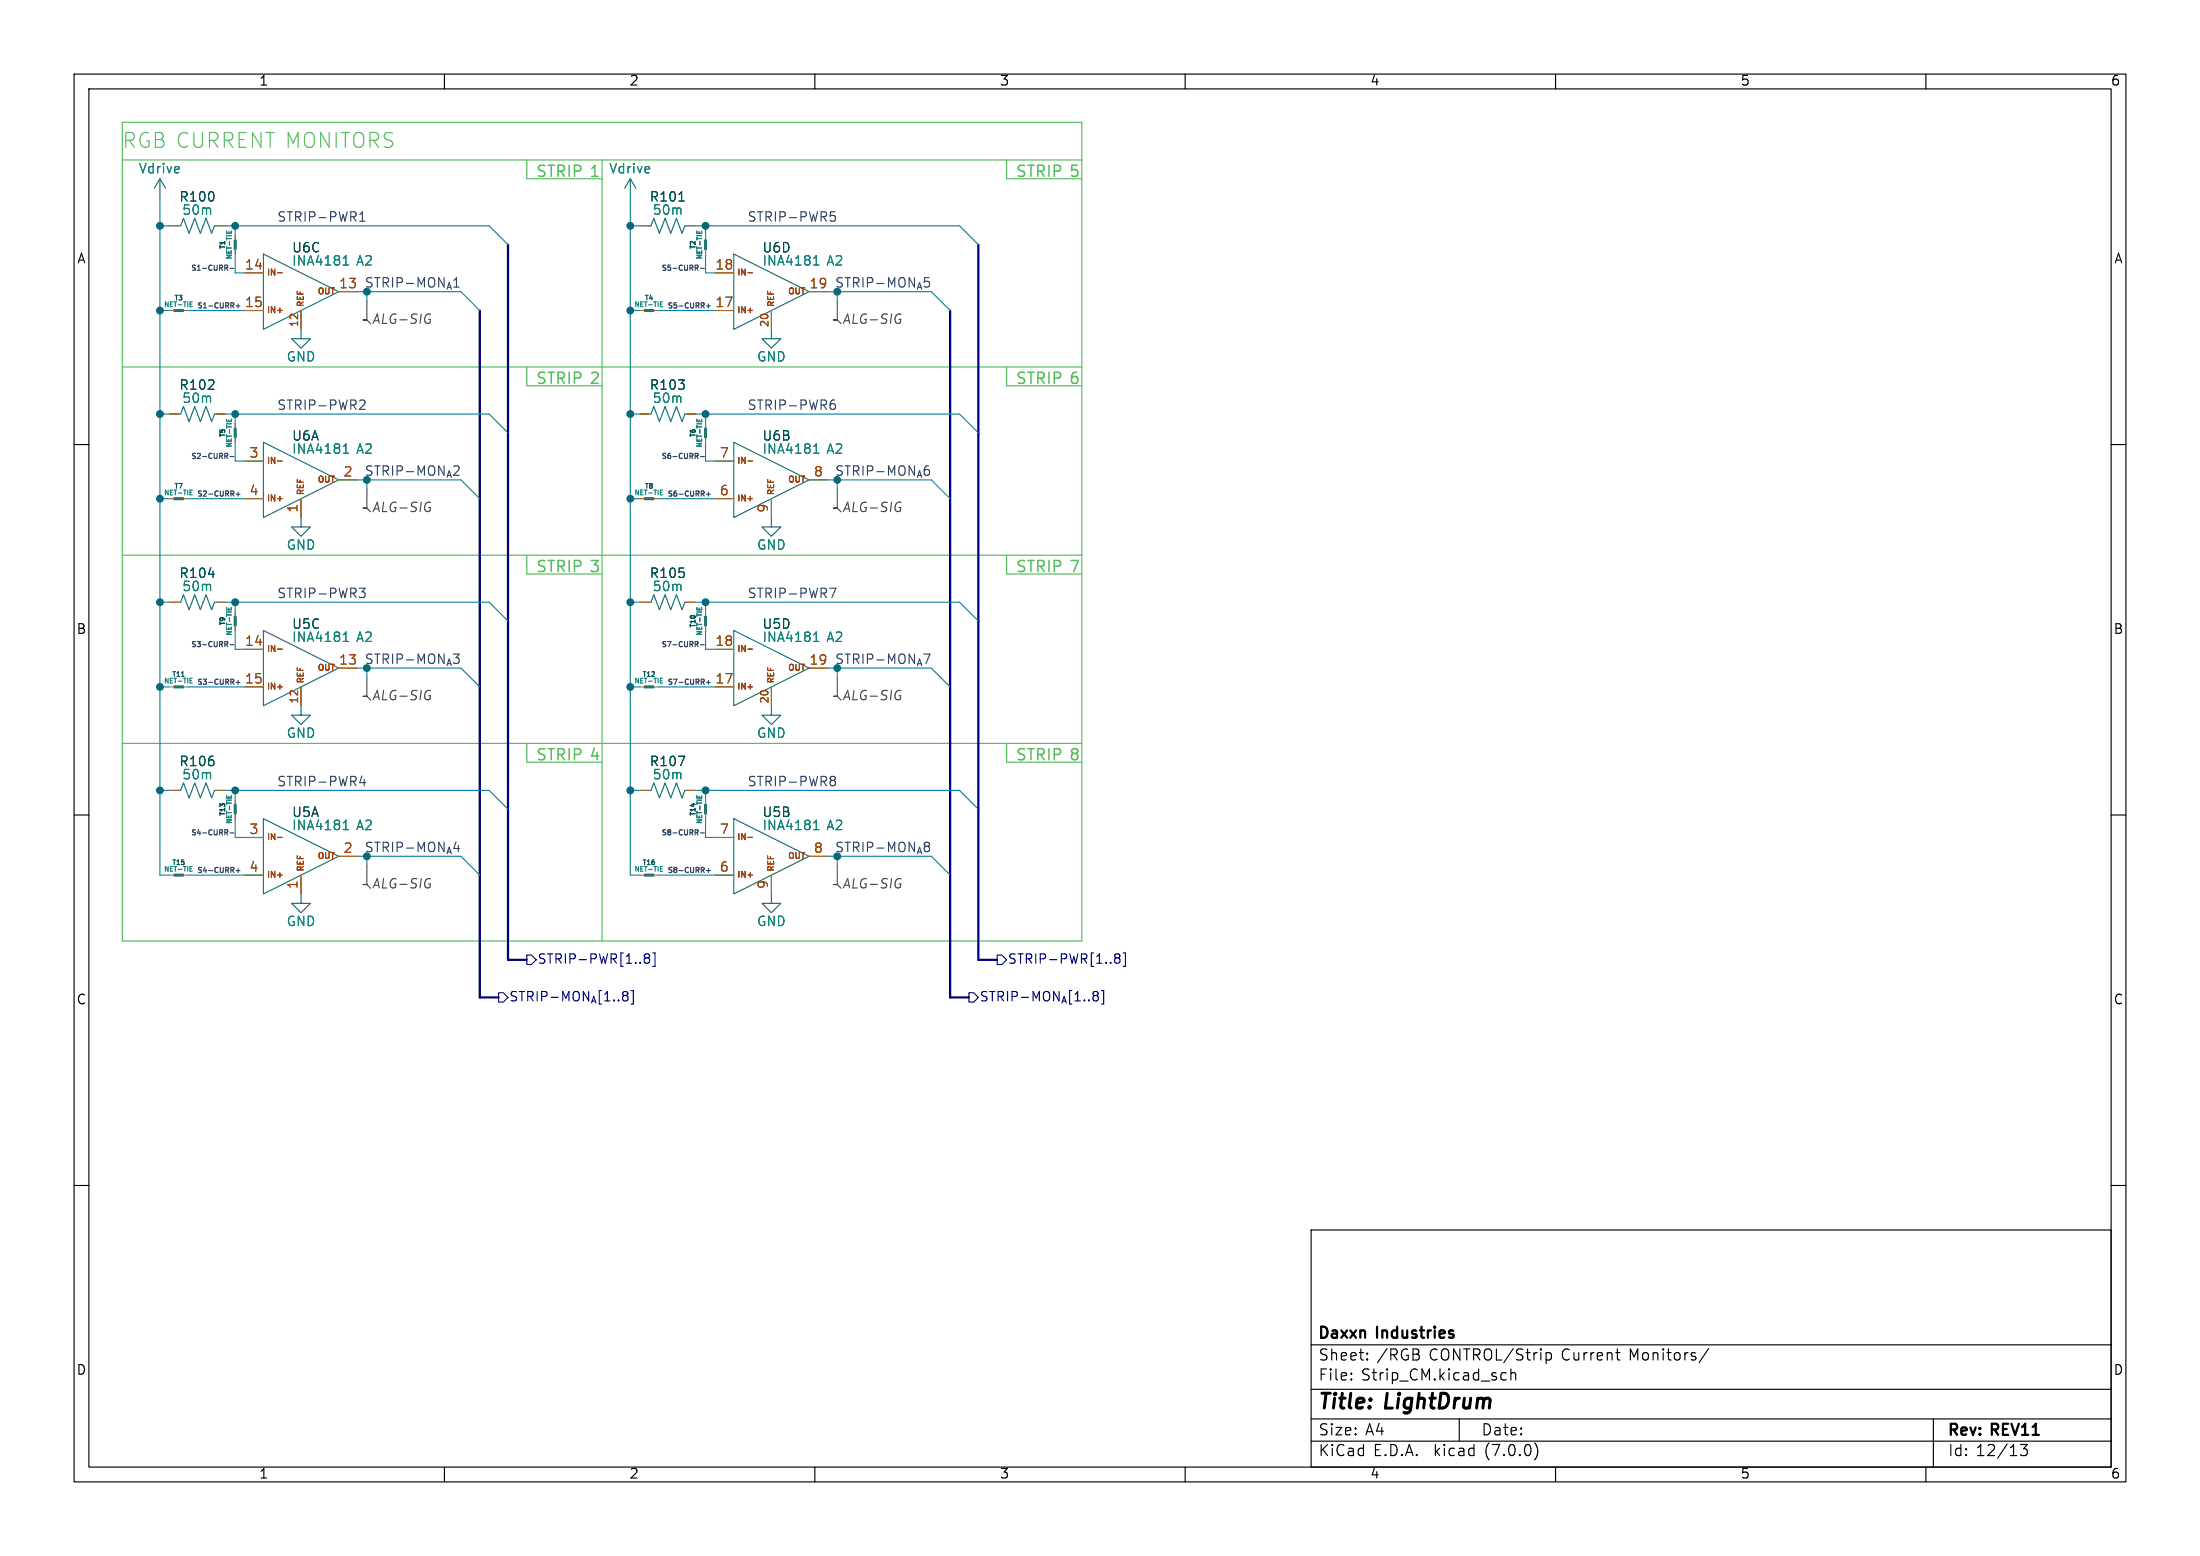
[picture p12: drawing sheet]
<svg xmlns="http://www.w3.org/2000/svg" width="297mm" height="210mm" viewBox="0 0 297 210" stroke-linecap="round" stroke-linejoin="round" font-family="sans-serif">
<g fill="none" stroke="#000" stroke-width=".15">
<path d="M10 10h277v190h-277zM12 12h273v186h-273zM60 10v2M110 10v2M160 10v2M210 10v2M260 10v2M10 60h2M285 60h2M10 110h2M285 110h2M10 160h2"/>
<path d="M285 160h2M177 166h108v32h-108zM60 198v2M110 198v2M160 198v2M177 194.5h108M177 191.5h108M177 187.5h108M177 181.5h108M182.4 186.1l.1 .1-.1 .1M182.4 185.3l.1 .1-.1 .1M184.6 183.4v.1v.1"/>
<path d="M184.6 182.6v.1v.1M197 191.5v3M202.9 185.3h.4M203.3 186.2l-.4 .1M204 185.4a.37 .37 0 0 1 .6 .1v.8M204 184.8v1.5M207.2 194.7a1.72 1.72 0 0 1 0 2.3M208.7 182.6v1.5M208.7 182.6h.5l.2 .2v.5l-.1 .2-.1 .1-.5-.1M210 198v2M218.1 182.6h.6M218.4 183.5l.3 .1"/>
<path d="M230.7 182l-1.3 1.9M260 198v2M261 191.5v6.5M273.7 195l-.5 .5a.41 .41 0 0 1 .5 .3v.4l-.2 .2-.5 .1-.2-.2"/>
</g>
<g fill="#187164" stroke="#187164" stroke-width=".15">
<path d="M87 67.2h1.3v.2h-1.3z"/>
<path d="M95.1 83.2h.3v1.3h-.3z"/>
<path d="M23.5 92.6h1.3v.2h-1.3z"/>
<path d="M87 92.6h1.3v.2h-1.3z"/>
<path d="M31.6 108.6h.3v1.3h-.3z"/>
<path d="M95.1 108.6h.3v1.3h-.3z"/>
<path d="M87 118h1.3v.2h-1.3z"/>
<path d="M23.5 67.2h1.3v.2h-1.3z"/>
<path d="M31.6 57.8h.3v1.3h-.3z"/>
<path d="M31.6 83.2h.3v1.3h-.3z"/>
<path d="M95.1 32.4h.3v1.3h-.3z"/>
<path d="M23.5 118h1.3v.2h-1.3z"/>
<path d="M95.1 57.8h.3v1.3h-.3z"/>
<path d="M23.5 41.8h1.3v.2h-1.3z"/>
<path d="M31.6 32.4h.3v1.3h-.3z"/>
<path d="M87 41.8h1.3v.2h-1.3z"/>
</g>
<g fill="none" stroke="#128875" stroke-width=".15">
<path d="M30.6 31.2v.3M30.9 31.3v.2M31.2 31.2v.3M46.3 35.8h.8M46.5 34.8l.2-.3v1.3M94.1 31.2v.3M94.4 31.3v.2M94.7 31.2v.3M109.8 35.8h.8M110 34.8l.2-.3v1.3M25.7 41h.2M25.7 41.4h.3"/>
<path d="M25.7 40.7h.3M30.6 56.6v.3M30.9 56.7v.2M31.2 56.6v.3M89.2 41h.2M89.2 41.4h.3M89.2 40.7h.3M94.1 56.6v.3M94.4 56.7v.2M94.7 56.6v.3M25.7 66.4h.2M25.7 66.8h.3"/>
<path d="M25.7 66.1h.3M46.3 61.2h.8M46.5 60.2l.2-.3v1.3M89.2 66.4h.2M89.2 66.8h.3M89.2 66.1h.3M109.8 61.2h.8M110 60.2l.2-.3v1.3M25.7 91.8h.2M25.7 92.2h.3M25.7 91.5h.3M30.6 82v.3"/>
<path d="M30.9 82.1v.2M31.2 82v.3M46.3 86.6h.8M46.5 85.6l.2-.3v1.3M89.2 91.8h.2M89.2 92.2h.3M89.2 91.5h.3M94.1 82v.3M94.4 82.1v.2M94.7 82v.3M109.8 86.6h.8M110 85.6l.2-.3v1.3"/>
<path d="M25.7 117.2h.2M25.7 117.6h.3M25.7 116.9h.3M30.6 107.4v.3M30.9 107.5v.2M31.2 107.4v.3M46.3 112h.8M46.5 111l.2-.3v1.3M89.2 117.2h.2M89.2 117.6h.3M89.2 116.9h.3M94.1 107.4v.3"/>
<path d="M94.4 107.5v.2M94.7 107.4v.3M109.8 112h.8M110 111l.2-.3v1.3"/>
</g>
<g fill="none" stroke="#187164" stroke-width=".15">
<path d="M21.6 24.1l-.8 1.3M21.6 24.1v2.6M21.6 24.1l.8 1.3M24.1 30.5h.3l.4-1 .7 2 .8-2 .8 2 .7-2 .8 2 .4-1h.2M35.6 34.3l10.1 5.1-10.1 5.1zM85.1 24.1l-.8 1.3M85.1 24.1v2.6M85.1 24.1l.8 1.3M87.6 30.5h.3l.4-1 .7 2 .8-2 .8 2 .7-2 .8 2 .4-1h.2M99.1 34.3l10.1 5.1-10.1 5.1zM24.1 55.9h.3l.4-1 .7 2 .8-2 .8 2 .7-2 .8 2 .4-1h.2M35.6 59.7l10.1 5.1-10.1 5.1z"/>
<path d="M40.6 44.5v1.2h1.3l-1.3 1.3-1.2-1.3h1.2M87.6 55.9h.3l.4-1 .7 2 .8-2 .8 2 .7-2 .8 2 .4-1h.2M99.1 59.7l10.1 5.1-10.1 5.1zM104.1 44.5v1.2h1.3l-1.3 1.3-1.2-1.3h1.2M40.6 69.9v1.2h1.3l-1.3 1.3-1.2-1.3h1.2M104.1 69.9v1.2h1.3l-1.3 1.3-1.2-1.3h1.2M24.1 81.3h.3l.4-1 .7 2 .8-2 .8 2 .7-2 .8 2 .4-1h.2M35.6 85.1l10.1 5.1-10.1 5.1zM40.6 95.3v1.2h1.3l-1.3 1.3-1.2-1.3h1.2M87.6 81.3h.3l.4-1 .7 2 .8-2 .8 2 .7-2 .8 2 .4-1h.2M99.1 85.1l10.1 5.1-10.1 5.1zM104.1 95.3v1.2h1.3l-1.3 1.3-1.2-1.3h1.2"/>
<path d="M24.1 106.7h.3l.4-1 .7 2 .8-2 .8 2 .7-2 .8 2 .4-1h.2M35.6 110.5l10.1 5.1-10.1 5.1zM87.6 106.7h.3l.4-1 .7 2 .8-2 .8 2 .7-2 .8 2 .4-1h.2M99.1 110.5l10.1 5.1-10.1 5.1zM40.6 120.7v1.2h1.3l-1.3 1.3-1.2-1.3h1.2M104.1 120.7v1.2h1.3l-1.3 1.3-1.2-1.3h1.2"/>
</g>
<g fill="none" stroke="#a0a006" stroke-width=".15">
<path d="M22.9 30.5h1.2M29.2 30.5h1.3M33 36.8h2.6M45.7 39.4h2.6M86.4 30.5h1.2M92.7 30.5h1.3M96.5 36.8h2.6M109.2 39.4h2.6M22.9 55.9h1.2M29.2 55.9h1.3M33 41.9h2.6M40.6 41.9v2.6"/>
<path d="M86.4 55.9h1.2M92.7 55.9h1.3M96.5 41.9h2.6M104.1 41.9v2.6M33 67.3h2.6M33 62.2h2.6M40.6 67.3v2.6M45.7 64.8h2.6M96.5 67.3h2.6M96.5 62.2h2.6M104.1 67.3v2.6M109.2 64.8h2.6"/>
<path d="M22.9 81.3h1.2M29.2 81.3h1.3M33 92.7h2.6M33 87.6h2.6M40.6 92.7v2.6M45.7 90.2h2.6M86.4 81.3h1.2M92.7 81.3h1.3M96.5 92.7h2.6M96.5 87.6h2.6M104.1 92.7v2.6M109.2 90.2h2.6"/>
<path d="M22.9 106.7h1.2M29.2 106.7h1.3M33 118.1h2.6M33 113h2.6M40.6 118.1v2.6M45.7 115.6h2.6M86.4 106.7h1.2M92.7 106.7h1.3M96.5 118.1h2.6M96.5 113h2.6M104.1 118.1v2.6M109.2 115.6h2.6"/>
</g>
<path d="M37.5 36.8h.6M101 36.8h.6M37.5 62.2h.6M101 62.2h.6M37.5 87.6h.6M101 87.6h.6M37.5 113h.6M101 113h.6" fill="none" stroke="#b02c04" stroke-width=".15"/>
<path d="M91.7 27.1h.7M24.5 91.3h.4" fill="none" stroke="#005550" stroke-width=".15"/>
<g fill="none" stroke="#484848" stroke-width=".15">
<path d="M49.5 40.6v2.6h-.5h.5l.5 .5M57.9 43.1h.2v.4M58 42.4h.1M113 40.6v2.6h-.5h.5l.5 .5M121.4 43.1h.2v.4M121.5 42.4h.1M49.5 66v2.6h-.5h.5l.5 .5M57.9 68.5h.2v.4M58 67.8h.1M113 66v2.6h-.5h.5l.5 .5M121.4 68.5h.2v.4M121.5 67.8h.1"/>
<path d="M49.5 91.4v2.6h-.5h.5l.5 .5M57.9 93.9h.2v.4M58 93.2h.1M113 91.4v2.6h-.5h.5l.5 .5M121.4 93.9h.2v.4M121.5 93.2h.1M49.5 116.8v2.6h-.5h.5l.5 .5M57.9 119.3h.2v.4M58 118.6h.1M113 116.8v2.6h-.5h.5l.5 .5M121.4 119.3h.2v.4M121.5 118.6h.1"/>
</g>
<path d="M67.3 134h.6l.7 .6-.7 .7h-.6zM71.1 128.9h.7l.6 .6-.6 .7h-.7zM87.2 129.3l-.2-.3 .2-.3h.3l.2 .3-.2 .3M87.2 129.3l-.2 .2v.3l.2 .2h.3l.2-.2v-.3l-.2-.2M87.2 129.3h.3M88.1 128.6h.3v1.8h-.3M130.8 134h.6l.7 .6-.7 .7h-.6zM134.6 128.9h.7l.6 .6-.6 .7h-.7zM150.7 129.3l-.2-.3 .2-.3h.3l.2 .3-.2 .3M150.7 129.3h.3M150.7 129.3l-.2 .2v.3l.2 .2h.3l.2-.2v-.3l-.2-.2M151.6 128.6h.3v1.8h-.3" fill="none" stroke="#000084" stroke-width=".15"/>
<g fill="none" stroke="#2d4364" stroke-width=".15">
<path d="M30.3 35.8h.3l.2 .1-.1 .2-.4 .1M30.5 36.2l.3 .3M31 36.2h.6M48.6 29.9h.7M48.6 28.9l.3-.3v1.3M93.8 35.8h.3l.2 .1-.1 .2-.4 .1M94 36.2l.3 .3M94.5 36.2h.6M112.1 28.6h.6M112.2 29.1h.3l.3 .2-.1 .4-.2 .2h-.3M31.9 41.3h.5M32.1 41v.6"/>
<path d="M48.7 54h.5l.1 .3-.1 .2-.7 .8h.8M95.4 41.3h.5M95.6 41v.6M112.2 54.5h.3l.3 .2v.3l-.1 .2h-.5M112.7 54l-.5 .1M30.3 61.2h.3l.2 .1-.1 .2-.4 .1M30.5 61.6l.3 .3M31 61.6h.6M31.9 66.7h.5M32.1 66.4v.6M48.5 79.4h.8l-.4 .5 .3 .1 .1 .4-.3 .3h-.3M93.8 61.2h.3l.2 .1-.1 .2-.4 .1"/>
<path d="M94 61.6l.3 .3M94.5 61.6h.6M95.4 66.7h.5M95.6 66.4v.6M112 79.4h.8l-.5 1.3M30.3 86.6h.3l.2 .1-.1 .2-.4 .1M30.5 87l.3 .3M31 87h.6M31.9 92.1h.5M32.1 91.8v.6M93.8 86.6h.3l.2 .1-.1 .2-.4 .1M94 87l.3 .3"/>
<path d="M94.5 87h.6M95.4 92.1h.5M95.6 91.8v.6M30.3 112h.3l.2 .1-.1 .2-.4 .1M30.5 112.4l.3 .3M31 112.4h.6M31.9 117.5h.5M32.1 117.2v.6M48.9 104.7l-.3 .9h.7M49.2 105.2v.9M93.8 112h.3l.2 .1-.1 .2-.4 .1M94 112.4l.3 .3"/>
<path d="M94.5 112.4h.6M95.4 117.5h.5M95.6 117.2v.6M112.2 105.3h.1M112.2 104.8h.3l.2 .1 .1 .2-.3 .2M112.3 105.3h.2M112.3 105.3l-.1 .1M112.5 105.3l.3 .3-.1 .3-.2 .2-.3-.1"/>
</g>
<g fill="none" stroke="#4eb955" stroke-width=".15">
<path d="M16.5 16.5h129.5v110.5h-129.5zM16.5 21.6h129.5M71.1 21.6v2.5h10.2M81.3 21.6v105.4M135.9 21.6v2.5h10.1M16.5 49.5h129.5M71.1 49.5v2.6h10.2M135.9 49.5v2.6h10.1M16.5 74.9h129.5M71.1 74.9v2.6h10.2M135.9 74.9v2.6h10.1M16.5 100.3h129.5"/>
<path d="M71.1 100.3v2.6h10.2M135.9 100.3v2.6h10.1"/>
</g>
<path d="M68.6 33v96.5h2.5M132.1 33v96.5h2.5M64.8 41.9v92.7h2.5M128.3 41.9v92.7h2.5" fill="none" stroke="#000084" stroke-width=".3"/>
<g fill="none" stroke="#0b7fb0" stroke-width=".15">
<path d="M21.6 30.5h1.3M21.6 26.7v91.4h1.3M30.5 30.5h35.5l2.6 2.5M31.7 30.5v1.3M31.7 34.3v2.5h1.3M48.3 39.4h13.9l2.6 2.5M49.5 39.4v1.2M85.1 30.5h1.3M85.1 26.7v91.4h1.3M94 30.5h35.5l2.6 2.5M95.2 34.3v2.5h1.3M95.2 30.5v1.3"/>
<path d="M111.8 39.4h13.9l2.6 2.5M113 39.4v1.2M21.6 41.9h1.3M21.6 55.9h1.3M25.4 41.9h7.6M30.5 55.9h35.5l2.6 2.5M31.7 55.9v1.3M31.7 59.7v2.5h1.3M85.1 41.9h1.3M85.1 55.9h1.3M88.9 41.9h7.6M94 55.9h35.5l2.6 2.5"/>
<path d="M95.2 59.7v2.5h1.3M95.2 55.9v1.3M21.6 67.3h1.3M25.4 67.3h7.6M48.3 64.8h13.9l2.6 2.5M49.5 64.8v1.2M85.1 67.3h1.3M88.9 67.3h7.6M111.8 64.8h13.9l2.6 2.5M113 64.8v1.2M21.6 92.7h1.3M21.6 81.3h1.3"/>
<path d="M25.4 92.7h7.6M30.5 81.3h35.5l2.6 2.5M31.7 81.3v1.3M31.7 85.1v2.5h1.3M48.3 90.2h13.9l2.6 2.5M49.5 90.2v1.2M85.1 92.7h1.3M85.1 81.3h1.3M88.9 92.7h7.6M94 81.3h35.5l2.6 2.5M95.2 85.1v2.5h1.3M95.2 81.3v1.3"/>
<path d="M111.8 90.2h13.9l2.6 2.5M113 90.2v1.2M21.6 106.7h1.3M25.4 118.1h7.6M30.5 106.7h35.5l2.6 2.5M31.7 106.7v1.3M31.7 110.5v2.5h1.3M48.3 115.6h13.9l2.6 2.5M49.5 115.6v1.2M85.1 106.7h1.3M88.9 118.1h7.6M94 106.7h35.5l2.6 2.5"/>
<path d="M95.2 110.5v2.5h1.3M95.2 106.7v1.3M111.8 115.6h13.9l2.6 2.5M113 115.6v1.2"/>
</g>
<g fill="#056887" stroke="#056887" stroke-width=".15">
<circle cx="31.7" cy="81.3" r=".46"/>
<circle cx="21.6" cy="81.3" r=".46"/>
<circle cx="21.6" cy="30.5" r=".46"/>
<circle cx="85.1" cy="67.3" r=".46"/>
<circle cx="85.1" cy="41.9" r=".46"/>
<circle cx="21.6" cy="41.9" r=".46"/>
<circle cx="21.6" cy="55.9" r=".46"/>
<circle cx="31.7" cy="55.9" r=".46"/>
<circle cx="21.6" cy="67.3" r=".46"/>
<circle cx="31.7" cy="30.5" r=".46"/>
<circle cx="85.1" cy="30.5" r=".46"/>
<circle cx="95.2" cy="30.5" r=".46"/>
<circle cx="21.6" cy="106.7" r=".46"/>
<circle cx="21.6" cy="92.7" r=".46"/>
<circle cx="31.7" cy="106.7" r=".46"/>
<circle cx="85.1" cy="55.9" r=".46"/>
<circle cx="95.2" cy="55.9" r=".46"/>
<circle cx="85.1" cy="106.7" r=".46"/>
<circle cx="85.1" cy="81.3" r=".46"/>
<circle cx="85.1" cy="92.7" r=".46"/>
<circle cx="95.2" cy="106.7" r=".46"/>
<circle cx="95.2" cy="81.3" r=".46"/>
</g>
<text font-size="2.8" fill="#4eb955" x="16.5" y="20.3">RGB CURRENT MONITORS</text>
<g font-size="2.8">
<text x="178" y="190.8">Title:</text>
<text x="187.1" y="190.8">LightDrum</text>
</g>
<g font-size="2.1" fill="#4eb955">
<text x="72.2" y="24.1">STRIP 1</text>
<text x="137" y="24.1">STRIP 5</text>
<text x="72.2" y="52.1">STRIP 2</text>
<text x="137" y="52.1">STRIP 6</text>
<text x="72.2" y="77.5">STRIP 3</text>
<text x="137" y="77.5">STRIP 7</text>
<text x="72.2" y="102.9">STRIP 4</text>
<text x="137" y="102.9">STRIP 8</text>
</g>
<g font-size="2.1">
<text x="178" y="183.9">Sheet:</text>
<text x="178" y="181.1">Daxxn</text>
<text x="185.9" y="183.9">/RGB</text>
<text x="186" y="181.1">Industries</text>
<text x="193" y="183.9">CONTROL/Strip</text>
<text x="210.9" y="183.9">Current</text>
<text x="220.1" y="183.9">Monitors/</text>
<text x="178" y="186.6">File:</text>
<text x="183.8" y="186.6">Strip_CM.kicad_sch</text>
<text x="178" y="196.8">KiCad</text>
<text x="178" y="194">Size:</text>
<text x="184.3" y="194">A4</text>
<text x="185.4" y="196.8">E.D.A.</text>
<text x="193.7" y="196.8">kicad</text>
<text x="200" y="194">Date:</text>
<text x="200.6" y="196.8">(7.0.0)</text>
<text x="263" y="194.2">Rev:</text>
<text x="263" y="196.8">Id: 12/13</text>
<text x="269" y="194.2">REV11</text>
</g>
<g font-size="1.8">
<text x="35" y="11.8">1</text>
<text x="85" y="11.8">2</text>
<text x="135" y="11.8">3</text>
<text x="185" y="11.8">4</text>
<text x="235" y="11.8">5</text>
<text x="285" y="11.8">6</text>
<text x="10.4" y="35.8">A</text>
<text x="285.4" y="35.8">A</text>
<text x="10.3" y="85.8">B</text>
<text x="285.3" y="85.8">B</text>
<text x="10.3" y="135.8">C</text>
<text x="285.3" y="135.8">C</text>
<text x="10.3" y="185.8">D</text>
<text x="285.3" y="185.8">D</text>
<text x="35" y="199.8">1</text>
<text x="85" y="199.8">2</text>
<text x="135" y="199.8">3</text>
<text x="185" y="199.8">4</text>
<text x="235" y="199.8">5</text>
<text x="285" y="199.8">6</text>
</g>
<g font-size="1.8" fill="#128875">
<text x="18.7" y="23.7">Vdrive</text>
<text x="82.2" y="23.7">Vdrive</text>
<text x="24.6" y="29.3">50m</text>
<text x="88.1" y="29.3">50m</text>
<text x="39.4" y="36.1">INA4181</text>
<text x="48.1" y="36.1">A2</text>
<text x="102.9" y="36.1">INA4181</text>
<text x="111.6" y="36.1">A2</text>
<text x="38.6" y="49.1">GND</text>
<text x="102.1" y="49.1">GND</text>
<text x="24.6" y="54.7">50m</text>
<text x="88.1" y="54.7">50m</text>
<text x="39.4" y="61.5">INA4181</text>
<text x="48.1" y="61.5">A2</text>
<text x="102.9" y="61.5">INA4181</text>
<text x="111.6" y="61.5">A2</text>
<text x="38.6" y="74.5">GND</text>
<text x="102.1" y="74.5">GND</text>
<text x="24.6" y="80.1">50m</text>
<text x="88.1" y="80.1">50m</text>
<text x="39.4" y="86.9">INA4181</text>
<text x="48.1" y="86.9">A2</text>
<text x="102.9" y="86.9">INA4181</text>
<text x="111.6" y="86.9">A2</text>
<text x="38.6" y="99.9">GND</text>
<text x="102.1" y="99.9">GND</text>
<text x="24.6" y="105.5">50m</text>
<text x="88.1" y="105.5">50m</text>
<text x="39.4" y="112.3">INA4181</text>
<text x="48.1" y="112.3">A2</text>
<text x="102.9" y="112.3">INA4181</text>
<text x="111.6" y="112.3">A2</text>
<text x="38.6" y="125.3">GND</text>
<text x="102.1" y="125.3">GND</text>
</g>
<g font-size="1.8" fill="#005550">
<text x="24.2" y="27.5">R100</text>
<text x="87.7" y="27.5">R101</text>
<text x="39.4" y="34.4">U6C</text>
<text x="102.9" y="34.4">U6D</text>
<text x="24.2" y="52.9">R102</text>
<text x="87.7" y="52.9">R103</text>
<text x="39.4" y="59.8">U6A</text>
<text x="102.9" y="59.8">U6B</text>
<text x="24.2" y="78.3">R104</text>
<text x="87.7" y="78.3">R105</text>
<text x="39.4" y="85.2">U5C</text>
<text x="102.9" y="85.2">U5D</text>
<text x="24.2" y="103.7">R106</text>
<text x="87.7" y="103.7">R107</text>
<text x="39.4" y="110.6">U5A</text>
<text x="102.9" y="110.6">U5B</text>
</g>
<g font-size="1.8" fill="#2d4364">
<text x="37.3" y="30.1">STRIP-PWR1</text>
<text x="100.8" y="30.1">STRIP-PWR5</text>
<text x="37.3" y="55.5">STRIP-PWR2</text>
<text x="100.8" y="55.5">STRIP-PWR6</text>
<text x="37.3" y="80.9">STRIP-PWR3</text>
<text x="100.8" y="80.9">STRIP-PWR7</text>
<text x="37.3" y="106.3">STRIP-PWR4</text>
<text x="100.8" y="106.3">STRIP-PWR8</text>
</g>
<g font-size="1.8" fill="#8c5a0a">
<text x="33" y="36.6">14</text>
<text x="33" y="41.7">15</text>
<text x="45.7" y="39.1">13</text>
<text x="96.5" y="41.7">17</text>
<text x="96.5" y="36.6">18</text>
<text x="109.2" y="39.1">19</text>
<text x="33.6" y="62">3</text>
<text x="46.3" y="64.5">2</text>
<text x="97.1" y="62">7</text>
<text x="109.8" y="64.5">8</text>
<text x="33.6" y="67.1">4</text>
<text x="40.4" y="69.2" transform="rotate(-90 40.4 69.2)">1</text>
<text x="97.1" y="67.1">6</text>
<text x="103.9" y="69.2" transform="rotate(-90 103.9 69.2)">9</text>
<text x="33" y="87.4">14</text>
<text x="45.7" y="89.9">13</text>
<text x="96.5" y="87.4">18</text>
<text x="109.2" y="89.9">19</text>
<text x="33" y="92.5">15</text>
<text x="96.5" y="92.5">17</text>
<text x="33.6" y="112.8">3</text>
<text x="97.1" y="112.8">7</text>
<text x="33.6" y="117.9">4</text>
<text x="46.3" y="115.3">2</text>
<text x="97.1" y="117.9">6</text>
<text x="109.8" y="115.3">8</text>
<text x="40.4" y="120" transform="rotate(-90 40.4 120)">1</text>
<text x="103.9" y="120" transform="rotate(-90 103.9 120)">9</text>
</g>
<g font-size="1.8" fill="#056887">
<text x="49.1" y="39">STRIP-MON_{A}1</text>
<text x="112.6" y="39">STRIP-MON_{A}5</text>
<text x="49.1" y="64.4">STRIP-MON_{A}2</text>
<text x="112.6" y="64.4">STRIP-MON_{A}6</text>
<text x="49.1" y="89.8">STRIP-MON_{A}3</text>
<text x="112.6" y="89.8">STRIP-MON_{A}7</text>
<text x="49.1" y="115.2">STRIP-MON_{A}4</text>
<text x="112.6" y="115.2">STRIP-MON_{A}8</text>
</g>
<g font-size="1.8" fill="#484848">
<text x="50.2" y="44">ALG-SIG</text>
<text x="113.7" y="44">ALG-SIG</text>
<text x="50.2" y="69.4">ALG-SIG</text>
<text x="113.7" y="69.4">ALG-SIG</text>
<text x="50.2" y="94.8">ALG-SIG</text>
<text x="113.7" y="94.8">ALG-SIG</text>
<text x="50.2" y="120.2">ALG-SIG</text>
<text x="113.7" y="120.2">ALG-SIG</text>
</g>
<g font-size="1.8" fill="#000084">
<text x="72.6" y="130.4">STRIP-PWR[1..8]</text>
<text x="136.1" y="130.4">STRIP-PWR[1..8]</text>
<text x="68.8" y="135.4">STRIP-MON_{A}[1..8]</text>
<text x="132.3" y="135.4">STRIP-MON_{A}[1..8]</text>
</g>
<g font-size="1.4" fill="#8c5a0a">
<text x="40.4" y="44.2" transform="rotate(-90 40.4 44.2)">12</text>
<text x="103.9" y="44.2" transform="rotate(-90 103.9 44.2)">20</text>
<text x="40.4" y="95" transform="rotate(-90 40.4 95)">12</text>
<text x="103.9" y="95" transform="rotate(-90 103.9 95)">20</text>
</g>
<g font-size="1.1" fill="#b02c04">
<text x="36.1" y="37.4">IN-</text>
<text x="41.2" y="41.4" transform="rotate(-90 41.2 41.4)">REF</text>
<text x="42.7" y="40">OUT</text>
<text x="99.6" y="37.4">IN-</text>
<text x="104.7" y="41.4" transform="rotate(-90 104.7 41.4)">REF</text>
<text x="106.2" y="40">OUT</text>
<text x="36.1" y="42.5">IN+</text>
<text x="99.6" y="42.5">IN+</text>
<text x="36.1" y="62.8">IN-</text>
<text x="42.7" y="65.4">OUT</text>
<text x="99.6" y="62.8">IN-</text>
<text x="106.2" y="65.4">OUT</text>
<text x="36.1" y="67.9">IN+</text>
<text x="41.2" y="66.8" transform="rotate(-90 41.2 66.8)">REF</text>
<text x="99.6" y="67.9">IN+</text>
<text x="104.7" y="66.8" transform="rotate(-90 104.7 66.8)">REF</text>
<text x="36.1" y="88.2">IN-</text>
<text x="99.6" y="88.2">IN-</text>
<text x="36.1" y="93.3">IN+</text>
<text x="41.2" y="92.2" transform="rotate(-90 41.2 92.2)">REF</text>
<text x="42.7" y="90.8">OUT</text>
<text x="99.6" y="93.3">IN+</text>
<text x="104.7" y="92.2" transform="rotate(-90 104.7 92.2)">REF</text>
<text x="106.2" y="90.8">OUT</text>
<text x="36.1" y="113.6">IN-</text>
<text x="99.6" y="113.6">IN-</text>
<text x="36.1" y="118.7">IN+</text>
<text x="41.2" y="117.6" transform="rotate(-90 41.2 117.6)">REF</text>
<text x="42.7" y="116.2">OUT</text>
<text x="99.6" y="118.7">IN+</text>
<text x="104.7" y="117.6" transform="rotate(-90 104.7 117.6)">REF</text>
<text x="106.2" y="116.2">OUT</text>
</g>
<g font-size="1" fill="#2d4364">
<text x="25.6" y="36.6">S1-CURR-</text>
<text x="26.7" y="41.7">S1-CURR+</text>
<text x="89.1" y="36.6">S5-CURR-</text>
<text x="90.2" y="41.7">S5-CURR+</text>
<text x="25.6" y="62">S2-CURR-</text>
<text x="89.1" y="62">S6-CURR-</text>
<text x="26.7" y="67.1">S2-CURR+</text>
<text x="90.2" y="67.1">S6-CURR+</text>
<text x="25.6" y="87.4">S3-CURR-</text>
<text x="89.1" y="87.4">S7-CURR-</text>
<text x="26.7" y="92.5">S3-CURR+</text>
<text x="90.2" y="92.5">S7-CURR+</text>
<text x="25.6" y="112.8">S4-CURR-</text>
<text x="89.1" y="112.8">S8-CURR-</text>
<text x="26.7" y="117.9">S4-CURR+</text>
<text x="90.2" y="117.9">S8-CURR+</text>
</g>
<g font-size=".9" fill="#128875">
<text x="30.6" y="33.7" transform="rotate(-90 30.6 33.7)">T1</text>
<text x="94.1" y="33.7" transform="rotate(-90 94.1 33.7)">T2</text>
<text x="22.1" y="41.7">NET-TIE</text>
<text x="23.5" y="40.8">T3</text>
<text x="85.6" y="41.7">NET-TIE</text>
<text x="87" y="40.8">T4</text>
<text x="30.6" y="59.1" transform="rotate(-90 30.6 59.1)">T5</text>
<text x="94.1" y="59.1" transform="rotate(-90 94.1 59.1)">T6</text>
<text x="22.1" y="67.1">NET-TIE</text>
<text x="23.5" y="66.2">T7</text>
<text x="85.6" y="67.1">NET-TIE</text>
<text x="87" y="66.2">T8</text>
<text x="30.6" y="84.5" transform="rotate(-90 30.6 84.5)">T9</text>
<text x="94.1" y="84.8" transform="rotate(-90 94.1 84.8)">T10</text>
<text x="22.1" y="92.5">NET-TIE</text>
<text x="23.2" y="91.6">T11</text>
<text x="85.6" y="92.5">NET-TIE</text>
<text x="86.7" y="91.6">T12</text>
<text x="30.6" y="110.2" transform="rotate(-90 30.6 110.2)">T13</text>
<text x="94.1" y="110.2" transform="rotate(-90 94.1 110.2)">T14</text>
<text x="22.1" y="117.9">NET-TIE</text>
<text x="23.2" y="117">T15</text>
<text x="85.6" y="117.9">NET-TIE</text>
<text x="86.7" y="117">T16</text>
</g>
<g font-size=".9" fill="#a0a006">
<text x="31.5" y="35.1" transform="rotate(-90 31.5 35.1)">NET-TIE</text>
<text x="95" y="35.1" transform="rotate(-90 95 35.1)">NET-TIE</text>
<text x="31.5" y="60.5" transform="rotate(-90 31.5 60.5)">NET-TIE</text>
<text x="95" y="60.5" transform="rotate(-90 95 60.5)">NET-TIE</text>
<text x="31.5" y="85.9" transform="rotate(-90 31.5 85.9)">NET-TIE</text>
<text x="95" y="85.9" transform="rotate(-90 95 85.9)">NET-TIE</text>
<text x="31.5" y="111.3" transform="rotate(-90 31.5 111.3)">NET-TIE</text>
<text x="95" y="111.3" transform="rotate(-90 95 111.3)">NET-TIE</text>
</g>
</svg>
